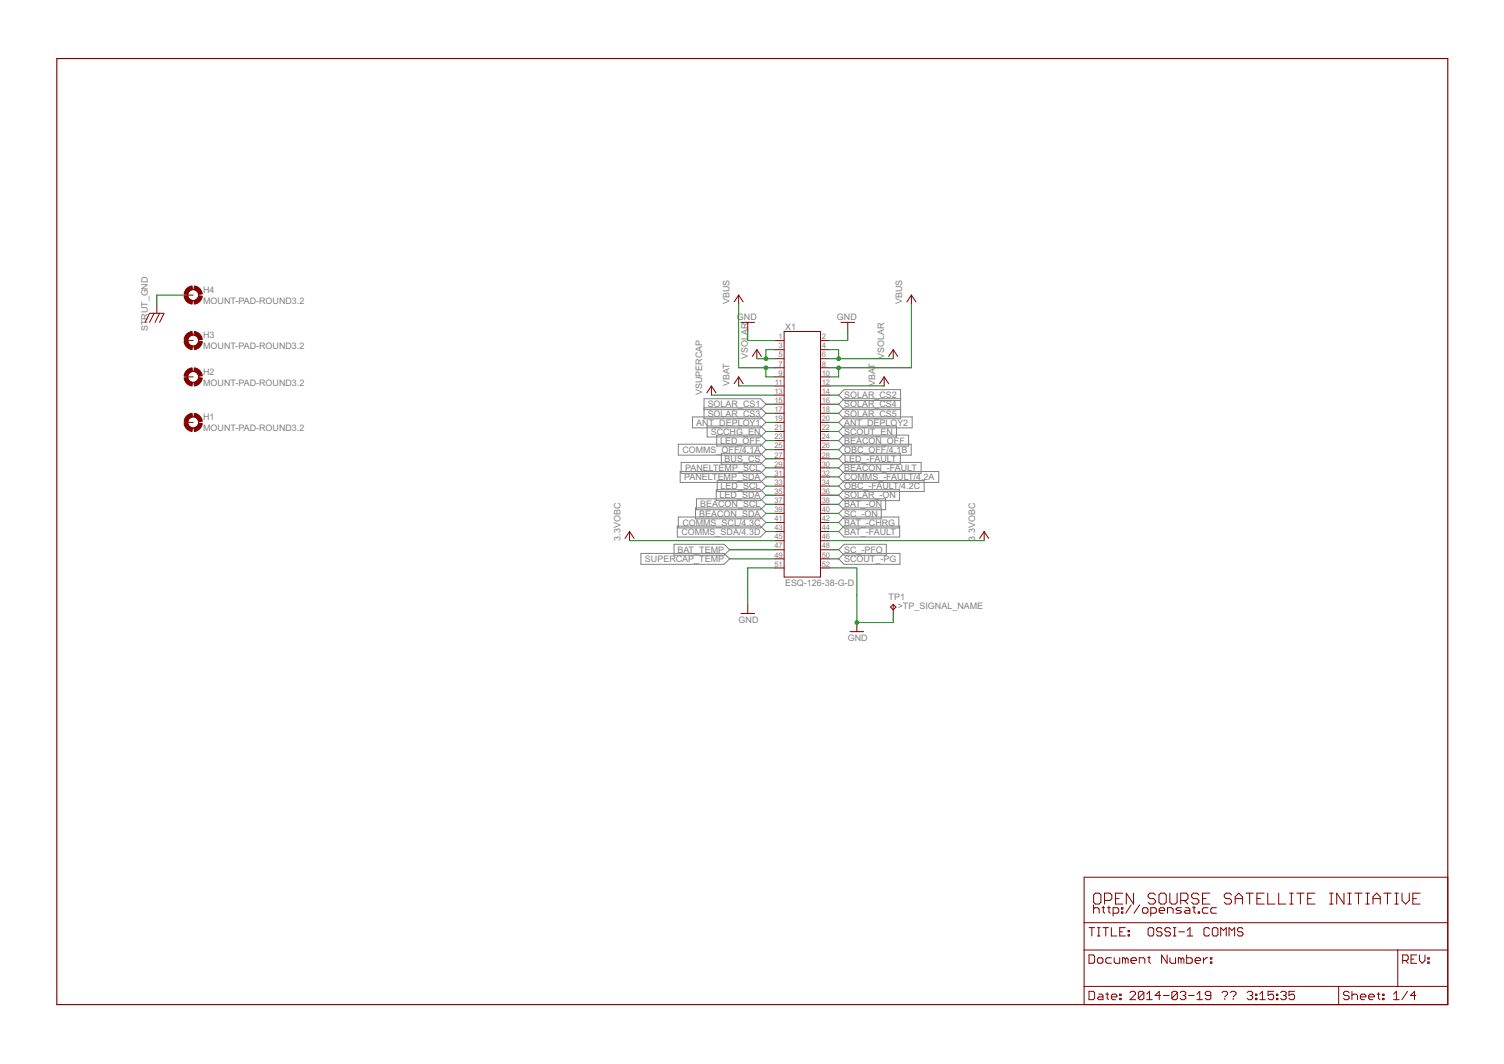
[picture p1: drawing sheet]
<svg xmlns="http://www.w3.org/2000/svg" width="420mm" height="297mm" viewBox="0 0 420 297" stroke-linecap="round" stroke-linejoin="round" font-family="sans-serif">
<g fill="none" stroke="#808080" stroke-width=".28">
<path d="M193.4 116.4h19l1.6 1.5-1.6 1.5h-19zM196.7 113.9h15.7l1.6 1.5-1.6 1.5h-15.7v-5.6h15.7l1.6 1.5-1.6 1.6h-15.7M197.5 118.9h14.9l1.6 1.6-1.6 1.5h-14.9zM234.3 117.9l1.5-1.5h19v3h-19zM251.6 111.3h-15.8l-1.5 1.5 1.5 1.6h15.8M251.6 111.8h-15.8l-1.5-1.5 1.5-1.5h15.8v8.1h-15.8l-1.5-1.5 1.5-1.5h15.8M189.5 124h22.9l1.6 1.5-1.6 1.6h-22.9zM190 131.6h22.4l1.6 1.6-1.6 1.5h-22.4zM190.3 129.1h22.1l1.6 1.5-1.6 1.5h-22.1zM194.6 139.3h17.8l1.6 1.5-1.6 1.5h-17.8zM200.1 136.7h12.3l1.6 1.5-1.6 1.6h-12.3zM200.2 121.5h12.2l1.6 1.5-1.6 1.5h-12.2z"/>
<path d="M200.4 134.2h12l1.6 1.5-1.6 1.5h-12zM201.5 126.6h10.9l1.6 1.5-1.6 1.5h-10.9zM234.3 120.5l1.5-1.6h14.6v3.1h-14.6zM234.3 123l1.5-1.5h18v3h-18zM234.3 125.5l1.5-1.5h18.8v3.1h-18.8zM235.8 131.6h26.5v3.1h-26.5l-1.5-1.5zM235.8 134.2h22.4v3h-22.4l-1.5-1.5zM235.8 136.7h15.5v3.1h-15.5l-1.5-1.6zM235.8 139.3h11.6v3h-11.6l-1.5-1.5zM235.8 126.6h15.7v3h-15.7l-1.5-1.5zM235.8 129.1h21.5v3h-21.5l-1.5-1.5zM179 154.5h23.3l1.5 1.5-1.5 1.5h-23.3z"/>
<path d="M188.3 152h14l1.5 1.5-1.5 1.5h-14zM189.2 146.9h23.2l1.6 1.5-1.6 1.5h-23.2zM189.5 144.3h22.9l1.6 1.6-1.6 1.5h-22.9zM194.3 141.8h18.1l1.6 1.5-1.6 1.5h-18.1zM235.8 141.8h10.4v3h-10.4l-1.5-1.5zM235.8 146.9h15.5v3h-15.5l-1.5-1.5zM235.8 144.3h15.3v3.1h-15.3l-1.5-1.5zM235.8 152h11.8v3h-11.8l-1.5-1.5zM235.8 154.5h15.6v3h-15.6l-1.5-1.5z"/>
</g>
<g fill="none" stroke="#800000" stroke-width=".28">
<path d="M41.8 87.5l-1.3 2.5M41.9 87.5h3.8M43.1 87.5l-1.3 2.5M43.8 84.9v2.6M44.6 87.5l-1.3 2.5M45.8 87.5l-1.2 2.5M51.4 95.1h2.6M51.4 82.4h2.6M206.4 82.4l1.2 1.9M206.4 82.4l-1.3 1.9M206.4 82.4v2.5M207 90h3.8"/>
<path d="M208.9 90v2.5M211.4 97.6l1.3 1.9M211.4 97.6l-1.2 1.9M211.4 97.6v2.5M216.5 95.1h2.6M216.5 97.6h2.6M219.1 92.5h10.1v68.6h-10.1zM229.2 95.1h2.6M229.2 97.6h2.6M234.9 90h3.8M236.8 90v2.5M249.5 97.6l1.3 1.9"/>
<path d="M249.5 97.6l-1.2 1.9M249.5 97.6v2.5M254.6 82.4l1.3 1.9M254.6 82.4l-1.3 1.9M254.6 82.4v2.5M51.4 105.2h2.6M51.4 117.9h2.6M198.7 107.8l1.3 1.9M198.7 107.8l-1.2 1.9M198.7 107.8v2.5M206.4 105.2v2.6M206.4 105.2l1.2 1.9"/>
<path d="M206.4 105.2l-1.3 1.9M216.5 100.1h2.6M216.5 102.7h2.6M216.5 105.2h2.6M216.5 107.8h2.6M216.5 110.3h2.6M216.5 112.8h2.6M216.5 115.4h2.6M216.5 117.9h2.6M229.2 100.1h2.6M229.2 102.7h2.6M229.2 105.2h2.6"/>
<path d="M229.2 107.8h2.6M229.2 110.3h2.6M229.2 112.8h2.6M229.2 115.4h2.6M229.2 117.9h2.6M247 105.2l1.3 1.9M247 105.2l-1.3 1.9M247 105.2v2.6M216.5 120.5h2.6M216.5 123h2.6M216.5 125.5h2.6M216.5 128.1h2.6"/>
<path d="M216.5 130.6h2.6M216.5 133.2h2.6M216.5 135.7h2.6M216.5 138.2h2.6M229.2 120.5h2.6M229.2 123h2.6M229.2 125.5h2.6M229.2 128.1h2.6M229.2 130.6h2.6M229.2 133.2h2.6M229.2 135.7h2.6M229.2 138.2h2.6"/>
<path d="M175.9 148.4l1.2 1.9M175.9 148.4l-1.3 1.9M175.9 148.4v2.5M216.5 140.8h2.6M216.5 143.3h2.6M216.5 145.9h2.6M216.5 148.4h2.6M216.5 150.9h2.6M216.5 153.5h2.6M216.5 156h2.6M216.5 158.6h2.6M229.2 140.8h2.6"/>
<path d="M229.2 143.3h2.6M229.2 145.9h2.6M229.2 148.4h2.6M229.2 150.9h2.6M229.2 153.5h2.6M229.2 156h2.6M229.2 158.6h2.6M274.9 148.4l1.3 1.9M274.9 148.4l-1.2 1.9M274.9 148.4v2.5M207 171.3h3.8M208.9 168.7v2.6"/>
<path d="M237.5 176.3h3.8M239.4 173.8v2.5M249.5 168.7l.8 .8-.8 .7-.7-.7zM249.5 168.7v2.6M302.9 244.9h101.6v35.6h-101.6zM302.9 257.6h101.6M304.2 259h1.6M305 259v2.3M305.5 252.6v2.4M305.5 253.8l.4-.4h.8l.4 .4v1.2M305.5 249.9l.5-.6h1l.6 .6v2l-.6 .5h-1l-.5-.5zM306.6 259h.7"/>
<path d="M307 259v2.3M307.8 253.4h.8M308.1 259h1.6M308.2 253v1.6l.4 .4M308.6 251.4h1.5l.5-.5v-1l-.5-.6h-1.5v3.1M308.9 259v2.3M309.4 253.4h.8M309.8 253v1.6l.4 .4M310.5 259v2.3h1.5M311 255h1.1l.4-.4v-.8l-.4-.4h-1.1v2.3M311.6 250.9h1M313.3 253.4h.4v.4h-.4z"/>
<path d="M313.3 254.6h.4v.4h-.4zM313.6 249.3h-2v3.1h2M314.4 259h-1.6v2.3h1.6M315.2 259.8h.3v.3h-.3zM316 252.6l-1.5 2.4M316.7 249.3v3.1l-2.1-3.1v3.1M318.4 252.6l-1.6 2.4M319.2 253.8l.3-.4h.8l.4 .4v.8l-.4 .4h-.8l-.3-.4zM320.7 259.4l.4-.4h.8l.4 .4v1.5l-.4 .4h-.8l-.4-.4zM321.5 255h1.1l.4-.4v-.8l-.4-.4h-1.1v2.3M322.8 249.9l-.5-.6h-1.1l-.5 .6v.5l.5 .5h1.1l.5 .5v.5l-.5 .5h-1.1l-.5-.5M323.8 254.2h1.6v-.4l-.4-.4h-.8l-.4 .4v.8l.4 .4h.8"/>
<path d="M324.3 249.3h1l.5 .6v2l-.5 .5h-1l-.5-.5v-2zM324.6 259.4l-.3-.4h-.8l-.4 .4v.4l.4 .3h.8l.3 .4v.4l-.3 .4h-.8l-.4-.4M326.2 255v-1.6h1.1l.4 .4v1.2M326.8 249.3v2.6l.5 .5h1l.5-.5v-2.6M327 259.4l-.4-.4h-.8l-.4 .4v.4l.4 .3h.8l.4 .4v.4l-.4 .4h-.8l-.4-.4M327.8 259h.7M328.1 259v2.3M329.8 251.4h1.6l.5-.5v-1l-.5-.6h-1.6v3.1M330.1 253.4h-1.2l-.4 .4 .4 .4h.8l.4 .4-.4 .4h-1.2M330.9 251.4l1 1M331.2 253.4h.8l.4 .4v1.2h-1.2l-.4-.4 .4-.4h1.2M331.7 259.8l.7-.8v2.3"/>
<path d="M333.2 253.4h.7M333.6 253v1.6l.3 .4M334.7 254.6h.4v.4h-.4zM334.9 249.9l-.5-.6h-1l-.5 .6v.5l.5 .5h1l.5 .5v.5l-.5 .5h-1l-.5-.5M335.9 250.9h1.1M337.5 253.4h-1.2l-.4 .4v.8l.4 .4h1.2M337.9 259.4l-.4-.4h-.8l-.4 .4v1.5l.4 .4h.8l.4-.4M338 249.3h-2.1v3.1h2.1M338.7 259.4l.4-.4h.7l.4 .4v1.5l-.4 .4h-.7l-.4-.4zM339.8 253.4h-1.2l-.4 .4v.8l.4 .4h1.2M344 249.9l-.5-.6h-1l-.5 .6v.5l.5 .5h1l.5 .5v.5l-.5 .5h-1l-.5-.5M345.1 250.9h2"/>
<path d="M345.1 252.4v-2l1-1.1 1 1.1v2M347.2 259.4l-.3-.4h-.8l-.4 .4v.4l.4 .3h.8l.3 .4v.4l-.3 .4h-.8l-.4-.4M348.1 249.3h2M349.1 249.3v3.1M351.1 250.9h1M353.2 249.3h-2.1v3.1h2.1M354.2 249.3v3.1h2M357.2 249.3v3.1h2M360.3 249.3h1M360.3 252.4h1M360.8 249.3v3.1M362.3 249.3h2"/>
<path d="M363.3 249.3v3.1M365.3 250.9h1M367.3 249.3h-2v3.1h2M371.4 249.3h1M371.4 252.4h1M371.9 249.3v3.1M375.5 249.3v3.1l-2.1-3.1v3.1M376.5 249.3h1M376.5 252.4h1M377 249.3v3.1M378.5 249.3h2M379.5 249.3v3.1"/>
<path d="M381.5 249.3h1M381.5 252.4h1M382 249.3v3.1M383.6 250.9h2M383.6 252.4v-2l1-1.1 1 1.1v2M386.6 249.3h2M387.6 249.3v3.1M389.6 249.3h1.1M389.6 252.4h1.1M390.1 249.3v3.1M391.7 249.3v2.1l1 1 1-1v-2.1M394.7 250.9h1"/>
<path d="M396.7 249.3h-2v3.1h2M302.9 265.2h101.6M302.9 275.4h101.6M304.2 266.6h1.2l.4 .4v1.5l-.4 .4h-1.2zM304.2 276.8h1.2l.4 .3v1.6l-.4 .4h-1.2zM306.6 267.8l.4-.4h.7l.4 .4v.7l-.4 .4h-.7l-.4-.4zM306.6 261.3h.7M307 277.5h.7l.4 .4v1.2h-1.1l-.4-.4 .4-.4h1.1M308.9 277.5h.8M309.3 277.1v1.6l.4 .4M310.5 278.3h1.5v-.4l-.4-.4h-.7l-.4 .4v.8l.4 .4h.7M310.5 267.4h-1.2l-.4 .4v.7l.4 .4h1.2"/>
<path d="M311.3 267.4v1.1l.3 .4h1.2v-1.5M312.8 278.7h.4v.4h-.4zM312.8 277.5h.4v.4h-.4zM312.8 260.1h.8M314.4 267.8l-.4-.4h-.4v1.5M314.4 267.8l.3-.4 .5 .4v1.1M314.4 267.8v1.1M315.2 260.9h.3v.4h-.3zM315.7 277.1l.4-.3h.7l.4 .3v.4l-1.5 1.6h1.5M315.9 268.1h1.6v-.3l-.4-.4h-.8l-.4 .4v.7l.4 .4h.8M318.3 268.9v-1.5h1.1l.4 .4v1.1M319.6 277.1v1.6l-.4 .4h-.8l-.4-.4"/>
<path d="M319.6 277.1l-.4-.3h-.8l-.4 .3v1.6M319.6 277.1l-1.6 1.6M320.3 279.1h1.6M320.3 277.5l.8-.7v2.3M320.6 267.4h.8M321 267v1.5l.4 .4M324.2 277.9h-1.5l1.1-1.1v2.3M325 277.9h1.6M326.1 266.6v2.3l-1.6-2.3v2.3M326.8 267.4v1.1l.4 .4h1.2v-1.5M327.8 261.3h.7M328.9 277.1v1.6l-.4 .4h-.8l-.3-.4"/>
<path d="M328.9 277.1l-.4-.3h-.8l-.3 .3v1.6M328.9 277.1l-1.5 1.6M329.3 260.1h1.6M329.7 277.1l.4-.3h.8l.4 .3v.4l-.4 .4M329.9 267.8l-.3-.4h-.4v1.5M329.9 267.8v1.1M329.9 267.8l.4-.4 .4 .4v1.1M330.5 277.9h.4M330.9 277.9l.4 .4v.4l-.4 .4h-.8l-.4-.4M331.5 266.6v2.3h1.2l.4-.4v-.7l-.4-.4h-1.2M331.7 261.3h1.5M332 277.9h1.6"/>
<path d="M333.9 268.1h1.5v-.3l-.4-.4h-.8l-.3 .4v.7l.3 .4h.8M334.4 277.5l.8-.7v2.3M334.4 279.1h1.5M336.2 267.4v1.5M337.4 267.4h-.4l-.8 .7M338.1 268.5h.4v.4h-.4zM338.1 267.4h.4v.4h-.4zM338.3 277.9h-1.2l-.4-.4v-.4l.4-.3h.8l.4 .3v1.6l-.4 .4h-.8l-.4-.4M341 261.3v-2.3l.8 .8 .8-.8v2.3M341.4 277.1l.4-.3h.8l.3 .3v.4l-.7 .8M342.2 278.7v.4M343.3 261.3v-2.3l.8 .8 .8-.8v2.3"/>
<path d="M343.7 277.1l.4-.3h.8l.4 .3v.4l-.8 .8M344.5 278.7v.4M348.4 277.1l.4-.3h.8l.4 .3v.4l-.4 .4M349.2 277.9h.4M349.6 277.9l.4 .4v.4l-.4 .4h-.8l-.4-.4M350.7 277.5h.4v.4h-.4zM350.7 278.7h.4v.4h-.4zM351.9 279.1h1.6M351.9 277.5l.8-.7v2.3M355.8 276.8h-1.6v1.1l.8-.4h.4l.4 .4v.8l-.4 .4h-.8l-.4-.4M356.6 278.7h.4v.4h-.4zM356.6 277.5h.4v.4h-.4z"/>
<path d="M357.8 277.1l.3-.3h.8l.4 .3v.4l-.4 .4M358.5 277.9h.4M358.9 277.9l.4 .4v.4l-.4 .4h-.8l-.3-.4M361.7 276.8h-1.6v1.1l.8-.4h.4l.4 .4v.8l-.4 .4h-.8l-.4-.4M374 275.4v5.1M376.9 277.1l-.4-.3h-.8l-.4 .3v.4l.4 .4h.8l.4 .4v.4l-.4 .4h-.8l-.4-.4M377.7 277.9l.4-.4h.8l.3 .4v1.2M377.7 276.8v2.3M380 278.3h1.6v-.4l-.4-.4h-.8l-.4 .4v.8l.4 .4h.8M382.4 278.3h1.5v-.4l-.4-.4h-.7l-.4 .4v.8l.4 .4h.7M384.7 277.5h.8M385.1 277.1v1.6l.4 .4"/>
<path d="M386.2 278.7h.5v.4h-.5zM386.2 277.5h.5v.4h-.5zM389.3 277.5l.8-.7v2.3M389.3 279.1h1.6M390.5 265.2v10.2M391.9 268.1h1.1l.4-.3v-.8l-.4-.4h-1.1v2.3M392.6 268.1l.8 .8M393.2 276.8l-1.6 2.3M394.2 267.8h.8M395.5 277.9h-1.5l1.2-1.1v2.3M395.8 266.6h-1.6v2.3h1.6M396.5 266.6v1.5l.8 .8 .8-.8v-1.5"/>
<path d="M398.9 268.5h.4v.4h-.4zM398.9 267.4h.4v.4h-.4z"/>
<circle cx="54" cy="95.1" r="1.52"/>
<circle cx="54" cy="82.4" r="1.52"/>
<circle cx="54" cy="117.9" r="1.52"/>
<circle cx="54" cy="105.2" r="1.52"/>
</g>
<path d="M15.9 16.3h388.6v264.2h-388.6z" fill="none" stroke="#800000" stroke-width=".32"/>
<g fill="#800000" stroke="#800000" stroke-width=".28">
<path d="M54.3 79.8a2.52 2.52 0 0 1 2.2 2.3l-1 .1-.4-.9-.9-.5z" fill-rule="evenodd"/>
<path d="M52 80.7l.7-.5 1-.4 .1 1-.9 .5-.4 .9-1.1-.1z" fill-rule="evenodd"/>
<path d="M51.4 82.7l1.1-.1 .4 .9 .9 .4-.1 1a2.48 2.48 0 0 1-2.3-2.2z" fill-rule="evenodd"/>
<path d="M54.2 83.9l.9-.4 .4-.9 1 .1a2.54 2.54 0 0 1-2.2 2.2z" fill-rule="evenodd"/>
<path d="M54.3 92.5a2.52 2.52 0 0 1 2.2 2.3l-1 .1-.4-.9-.9-.5z" fill-rule="evenodd"/>
<path d="M52 93.4l.7-.5 1-.4 .1 1-.9 .5-.4 .9-1.1-.1z" fill-rule="evenodd"/>
<path d="M51.4 95.4l1.1-.1 .4 .9 .9 .4-.1 1a2.48 2.48 0 0 1-2.3-2.2z" fill-rule="evenodd"/>
<path d="M54.2 96.6l.9-.4 .4-.9 1 .1a2.53 2.53 0 0 1-2.2 2.2z" fill-rule="evenodd"/>
<path d="M54.3 102.7a2.53 2.53 0 0 1 2.2 2.2l-1 .1-.4-.9-.9-.4z" fill-rule="evenodd"/>
<path d="M52 103.6l.7-.6 1-.3 .1 1-.9 .4-.4 .9-1.1-.1z" fill-rule="evenodd"/>
<path d="M51.4 105.5l1.1-.1 .4 .9 .9 .5-.1 1a2.48 2.48 0 0 1-2.3-2.3z" fill-rule="evenodd"/>
<path d="M55.5 105.4l1 .1a2.53 2.53 0 0 1-2.2 2.3l-.1-1 .9-.5z" fill-rule="evenodd"/>
<path d="M54.3 115.4a2.53 2.53 0 0 1 2.2 2.2l-1 .1-.4-.9-.9-.4z" fill-rule="evenodd"/>
<path d="M52 116.3l.7-.6 1-.3 .1 1-.9 .4-.4 .9-1.1-.1z" fill-rule="evenodd"/>
<path d="M51.4 118.2l1.1-.1 .4 .9 .9 .5-.1 1a2.48 2.48 0 0 1-2.3-2.3z" fill-rule="evenodd"/>
<path d="M55.5 118.1l1 .1a2.53 2.53 0 0 1-2.2 2.3l-.1-1 .9-.5z" fill-rule="evenodd"/>
</g>
<g fill="none" stroke="#008000" stroke-width=".28">
<path d="M51.4 82.4h-7.6v2.5M206.4 84.9v17.8h10.1M208.9 92.5v2.6h7.6M216.5 97.6h-2.5v2.5M231.8 97.6h2.5v2.5M236.8 92.5v2.6h-5M254.6 84.9v17.8h-22.8M198.7 110.3h17.8M206.4 107.8h10.1M211.4 100.1h5.1M214 102.7v2.5h2.5M214 112.8h2.5"/>
<path d="M214 115.4h2.5M214 117.9h2.5M231.8 100.1h17.7M231.8 112.8h2.5M231.8 115.4h2.5M231.8 107.8h15.2M231.8 110.3h2.5M231.8 117.9h2.5M234.3 102.7v2.5h-2.5M214 135.7h2.5M214 138.2h2.5M214 123h2.5"/>
<path d="M214 125.5h2.5M214 133.2h2.5M214 130.6h2.5M214 120.5h2.5M214 128.1h2.5M231.8 135.7h2.5M231.8 138.2h2.5M231.8 123h2.5M231.8 125.5h2.5M231.8 133.2h2.5M231.8 130.6h2.5M231.8 120.5h2.5"/>
<path d="M231.8 128.1h2.5M175.9 150.9h40.6M203.8 153.5h12.7M203.8 156h12.7M214 140.8h2.5M214 143.3h2.5M214 148.4h2.5M214 145.9h2.5M216.5 158.6h-7.6v10.1M231.8 158.6h7.6v15.2h10.1v-2.5M231.8 150.9h43.1M231.8 140.8h2.5"/>
<path d="M231.8 143.3h2.5M231.8 148.4h2.5M231.8 145.9h2.5M231.8 153.5h2.5M231.8 156h2.5"/>
</g>
<g fill="#008000" stroke="#008000" stroke-width=".28">
<circle cx="234.3" cy="100.1" r=".51"/>
<circle cx="214" cy="100.1" r=".51"/>
<circle cx="239.4" cy="173.8" r=".51"/>
<circle cx="234.3" cy="102.7" r=".51"/>
<circle cx="214" cy="102.7" r=".51"/>
</g>
<g font-size="2.8" fill="#808080">
<text x="56.8" y="81.8">H4</text>
<text x="56.8" y="84.8">MOUNT-PAD-ROUND3.2</text>
<text x="203.8" y="84.9" transform="rotate(-90 203.8 84.9)">VBUS</text>
<text x="205.9" y="89.2">GND</text>
<text x="233.8" y="89.2">GND</text>
<text x="252.1" y="84.9" transform="rotate(-90 252.1 84.9)">VBUS</text>
<text x="41.3" y="92.5" transform="rotate(-90 41.3 92.5)">STRUT_GND</text>
<text x="56.8" y="94.5">H3</text>
<text x="219.3" y="92">X1</text>
<text x="56.8" y="97.5">MOUNT-PAD-ROUND3.2</text>
<text x="208.9" y="100.1" transform="rotate(-90 208.9 100.1)">VSOLAR</text>
<text x="247" y="100.1" transform="rotate(-90 247 100.1)">VSOLAR</text>
<text x="56.8" y="107.7">MOUNT-PAD-ROUND3.2</text>
<text x="56.8" y="104.6">H2</text>
<text x="203.8" y="107.8" transform="rotate(-90 203.8 107.8)">VBAT</text>
<text x="244.4" y="107.8" transform="rotate(-90 244.4 107.8)">VBAT</text>
<text x="196.2" y="110.3" transform="rotate(-90 196.2 110.3)">VSUPERCAP</text>
<text x="197.7" y="113.7">SOLAR_CS1</text>
<text x="235.8" y="111.2">SOLAR_CS2</text>
<text x="235.8" y="113.7">SOLAR_CS4</text>
<text x="56.8" y="117.3">H1</text>
<text x="194.5" y="118.8">ANT_DEPLOY1</text>
<text x="197.7" y="116.3">SOLAR_CS3</text>
<text x="235.8" y="116.3">SOLAR_CS5</text>
<text x="235.8" y="118.8">ANT_DEPLOY2</text>
<text x="56.8" y="120.4">MOUNT-PAD-ROUND3.2</text>
<text x="198.6" y="121.4">SCCHG_EN</text>
<text x="201.2" y="123.9">LED_OFF</text>
<text x="235.8" y="123.9">BEACON_OFF</text>
<text x="235.8" y="121.4">SCOUT_EN</text>
<text x="190.6" y="126.4">COMMS_OFF/4.1A</text>
<text x="191.4" y="131.5">PANELTEMP_SCL</text>
<text x="202.4" y="129">BUS_CS</text>
<text x="235.8" y="126.4">OBC_OFF/4.1B</text>
<text x="235.8" y="129">LED_-FAULT</text>
<text x="235.8" y="131.5">BEACON_-FAULT</text>
<text x="191.1" y="134.1">PANELTEMP_SDA</text>
<text x="201.3" y="136.6">LED_SCL</text>
<text x="235.8" y="134.1">COMMS_-FAULT/4.2A</text>
<text x="235.8" y="136.6">OBC_-FAULT/4.2C</text>
<text x="195.6" y="141.7">BEACON_SCL</text>
<text x="201" y="139.1">LED_SDA</text>
<text x="235.8" y="139.1">SOLAR_-ON</text>
<text x="235.8" y="141.7">BAT_-ON</text>
<text x="190.3" y="149.3">COMMS_SDA/4.3D</text>
<text x="190.6" y="146.8">COMMS_SCL/4.3C</text>
<text x="195.3" y="144.2">BEACON_SDA</text>
<text x="235.8" y="144.2">SC_-ON</text>
<text x="235.8" y="149.3">BAT_-FAULT</text>
<text x="235.8" y="146.8">BAT_-CHRG</text>
<text x="173.3" y="150.9" transform="rotate(-90 173.3 150.9)">3.3VOBC</text>
<text x="189.2" y="154.4">BAT_TEMP</text>
<text x="235.8" y="154.4">SC_-PFO</text>
<text x="272.4" y="150.9" transform="rotate(-90 272.4 150.9)">3.3VOBC</text>
<text x="180.2" y="156.9">SUPERCAP_TEMP</text>
<text x="235.8" y="156.9">SCOUT_-PG</text>
<text x="219.3" y="163.6">ESQ-126-38-G-D</text>
<text x="248.3" y="167.4">TP1</text>
<text x="206.4" y="173.8">GND</text>
<text x="250.8" y="170">&gt;TP_SIGNAL_NAME</text>
<text x="236.8" y="178.9">GND</text>
</g>
<g font-size="2.4" fill="#808080">
<text x="217.5" y="94.7">1</text>
<text x="229.6" y="94.7">2</text>
<text x="217.5" y="97.3">3</text>
<text x="217.5" y="99.8">5</text>
<text x="229.6" y="97.3">4</text>
<text x="229.6" y="99.8">6</text>
<text x="216.5" y="107.4">11</text>
<text x="217.5" y="102.3">7</text>
<text x="217.5" y="104.9">9</text>
<text x="229.6" y="102.3">8</text>
<text x="229.6" y="104.9">10</text>
<text x="229.6" y="107.4">12</text>
<text x="216.3" y="110">13</text>
<text x="216.3" y="112.5">15</text>
<text x="229.6" y="110">14</text>
<text x="229.6" y="112.5">16</text>
<text x="216.3" y="115">17</text>
<text x="216.3" y="117.6">19</text>
<text x="229.6" y="115">18</text>
<text x="229.6" y="117.6">20</text>
<text x="216.3" y="120.1">21</text>
<text x="216.3" y="122.7">23</text>
<text x="216.3" y="125.2">25</text>
<text x="229.6" y="120.1">22</text>
<text x="229.6" y="122.7">24</text>
<text x="229.6" y="125.2">26</text>
<text x="216.3" y="127.7">27</text>
<text x="216.3" y="130.3">29</text>
<text x="229.6" y="127.7">28</text>
<text x="229.6" y="130.3">30</text>
<text x="216.3" y="132.8">31</text>
<text x="216.3" y="135.3">33</text>
<text x="216.3" y="137.9">35</text>
<text x="229.6" y="132.8">32</text>
<text x="229.6" y="135.3">34</text>
<text x="229.6" y="137.9">36</text>
<text x="216.3" y="140.4">37</text>
<text x="216.3" y="143">39</text>
<text x="229.6" y="140.4">38</text>
<text x="229.6" y="143">40</text>
<text x="216.3" y="145.5">41</text>
<text x="216.3" y="148">43</text>
<text x="229.6" y="145.5">42</text>
<text x="229.6" y="148">44</text>
<text x="216.3" y="150.6">45</text>
<text x="216.3" y="153.1">47</text>
<text x="216.3" y="155.7">49</text>
<text x="229.6" y="150.6">46</text>
<text x="229.6" y="153.1">48</text>
<text x="229.6" y="155.7">50</text>
<text x="216.3" y="158.2">51</text>
<text x="229.6" y="158.2">52</text>
</g>
</svg>
